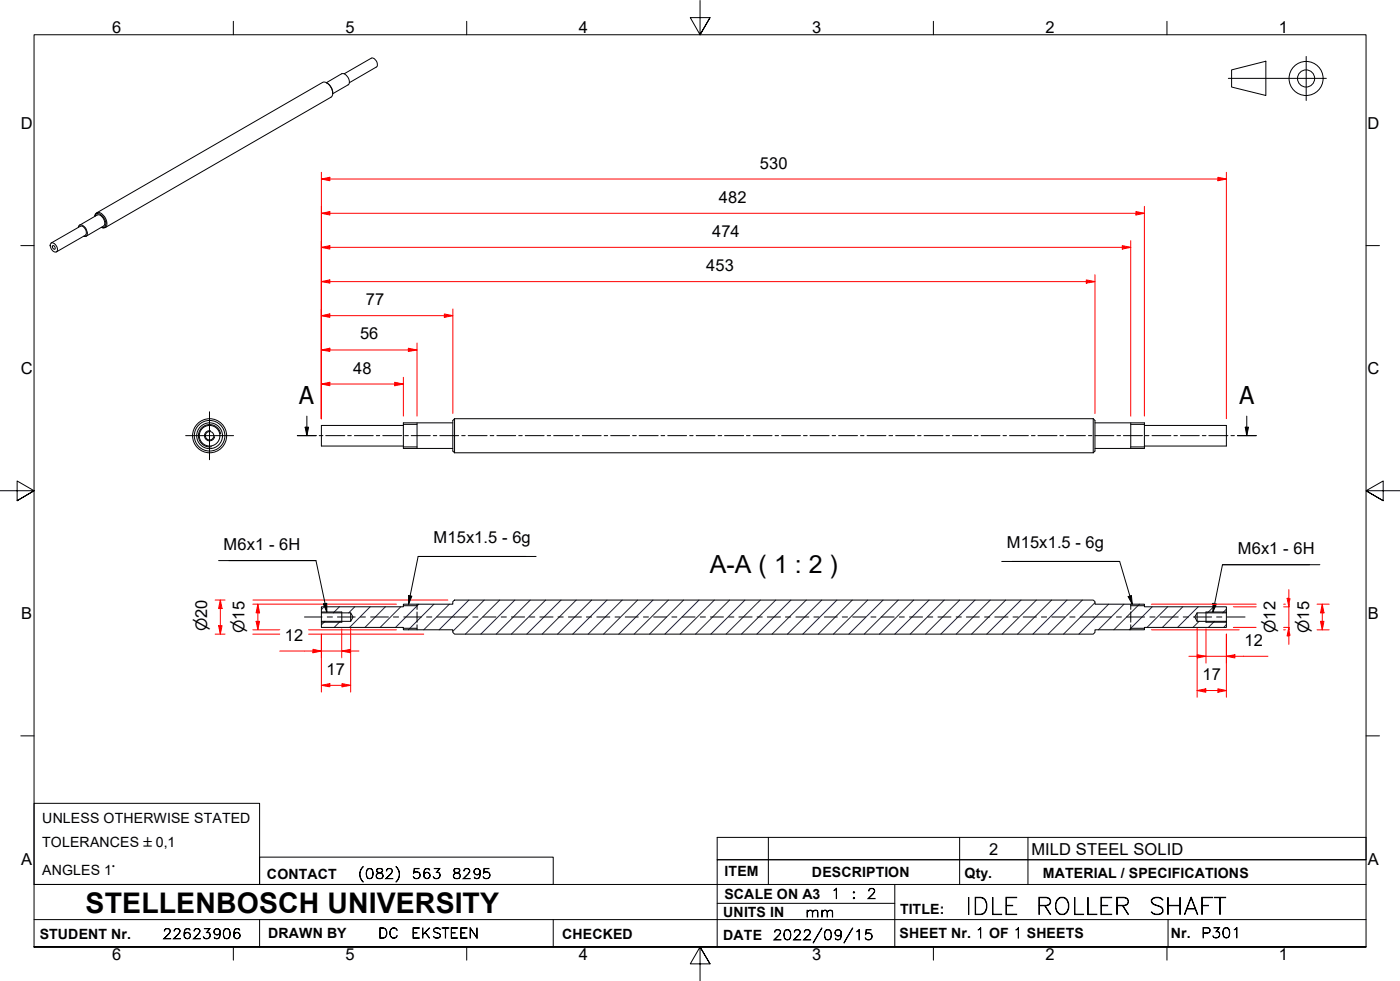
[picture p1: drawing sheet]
<svg xmlns="http://www.w3.org/2000/svg" width="410mm" height="287mm" viewBox="0 0 410 287" stroke-linecap="round" stroke-linejoin="round" font-family="sans-serif">
<!-- layer: Hatch -->
<g fill="none" stroke="#1e1e47" stroke-width=".29">
<path d="M94.9 177.6l-.8 .8M99.4 177.6l-1.8 1.8M103.9 177.6l-1.8 1.8M108.4 177.6l-6 6.1M112.8 177.6l-5.9 6.1M117.3 177.6l-6 6.1M122.6 176.9l-6.8 6.8M127.1 176.9l-7.5 7.5M131.6 176.9l-7.5 7.5M137.3 175.7l-8.7 8.7M141.8 175.7l-9.2 9.1M146.3 175.7l-10 9.9"/>
<path d="M150.7 175.7l-9.9 9.9M155.3 175.7l-10 9.9M159.8 175.7l-10.1 9.9M164.3 175.7l-10.1 9.9M168.7 175.7l-10 9.9M173.2 175.7l-9.9 9.9M177.7 175.7l-10 9.9M182.2 175.7l-10 9.9M186.7 175.7l-10 9.9M191.2 175.7l-10 9.9M195.7 175.7l-10 9.9M200.2 175.7l-10 9.9"/>
<path d="M204.7 175.7l-10 9.9M209.2 175.7l-10.1 9.9M213.6 175.7l-10 9.9M218.1 175.7l-9.9 9.9M222.6 175.7l-10 9.9M227.1 175.7l-10 9.9M231.6 175.7l-10 9.9M236.1 175.7l-10 9.9M240.6 175.7l-10 9.9M245 175.7l-9.9 9.9M249.6 175.7l-10 9.9M254.1 175.7l-10.1 9.9"/>
<path d="M258.6 175.7l-10.1 9.9M263 175.7l-10 9.9M267.5 175.7l-10 9.9M272 175.7l-10 9.9M276.5 175.7l-10 9.9M281 175.7l-10 9.9M285.5 175.7l-10 9.9M289.9 175.7l-9.9 9.9M294.4 175.7l-9.9 9.9M299 175.7l-10.1 9.9M303.5 175.7l-10.1 9.9M307.9 175.7l-10 9.9"/>
<path d="M312.4 175.7l-9.9 9.9M316.9 175.7l-10 9.9M320.6 176.4l-9.2 9.2M324.6 176.9l-8.7 8.7M329.1 176.9l-7.5 7.5M333.6 176.9l-7.5 7.5M337.4 177.6l-6.8 6.8M341.9 177.6l-6 6.1M346.3 177.6l-5.9 6.1M350.8 177.6l-6 6.1M355.3 177.6l-1.7 1.8M359.1 178.3l-1.1 1.1"/>
<path d="M95.2 181.9l-1.1 1M99.6 181.9l-1.7 1.8M351.1 181.9l-1.8 1.8M355.6 181.9l-1.8 1.8M359.1 182.8l-.8 .9"/>
</g>
<!-- layer: Threads(ISO) -->
<g fill="none" stroke="#000" stroke-width=".29">
<path d="M61.6 126.1a1.49 1.49 0 0 0-1.7 1.2 1.49 1.49 0 0 0 1.2 1.7 1.49 1.49 0 0 0 1.7-1.2M64.6 127a3.3 3.3 0 0 0-3.8-2.7 3.3 3.3 0 0 0-2.6 3.8 3.3 3.3 0 0 0 3.7 2.7M118.1 130.8h4M118.1 124.2h4M331.1 130.8h4M331.1 124.2h4M94.1 179.1h6M118.1 177.3h4M331.1 177.3h4M353.1 179.1h6M94.1 182.1h6M118.1 183.9h4"/>
<path d="M331.1 183.9h4M353.1 182.1h6"/>
</g>
<!-- layer: Visible Edges(ISO) -->
<g fill="none" stroke="#000" stroke-width=".29">
<path d="M95.6 24.2l4.4-2.6a2.25 2.25 0 0 1 2.3 2.5l-.2 .6-4.7 2.7M95.6 24.3a3.3 3.3 0 0 1 1.8 3M100.8 21.6l7.9-4.6a1.7 1.7 0 0 1 1.5 2.6l-7.9 4.6M15 71.1l8.5-4.9a1.75 1.75 0 0 1 1.5 2.6l-8.5 4.9M15 71.1a1.68 1.68 0 0 1 1.4 2.6 1.75 1.75 0 0 1-1.4-2.6zM15.4 71.9a.64 .64 0 0 1 .7 .4 .64 .64 0 0 1-.2 .7l-.5-.4zM22.9 66.6a.92 .92 0 0 1 .8-.8 .92 .92 0 0 1 1 .6 2.23 2.23 0 0 1 .5 2.8h-.8M23.3 65.9l5.1-3a2.16 2.16 0 0 1 1.9 3.3l-5.1 3M28.1 62.4a1.85 1.85 0 0 1 2.6 1.1 2.43 2.43 0 0 1 .2 3.1l-.5 .2-.7-.2a1.09 1.09 0 0 0 1.1-.4 1.09 1.09 0 0 0 .1-1.2 2.62 2.62 0 0 0-2.6-2.4l-.5 .7zM28.3 62.3l66.1-38.2a2.55 2.55 0 0 1 2.9 2.3l.1 1.3-.5 .8-66.1 38.1M118.1 124.5h-24v6.1h24M122.1 123.8v7.5"/>
<path d="M132.6 123.8h-14.5v7.5h14.5M133.1 122.6v9.9M133.1 122.6l-.5 .5v8.9l.5 .5M133.1 132.5h187M133.1 122.6h187M320.1 122.6v9.9M320.1 122.6l.5 .5v8.9l-.5 .5M320.6 123.8h14.5v7.5h-14.5M331.1 123.8v7.5M335.1 124.5h24v6.1h-24M94.1 177.6h24v-.7h14.5v-.8l.5-.4h187l.5 .4v.8h14.5v.7h24v1.8h-8.6l-.7 1.2 .7 1.3h8.6v1.8h-24v.7h-14.5v.7l-.5 .5h-187l-.5-.5v-.7h-14.5v-.7h-24v-1.8h8.6l.7-1.3-.7-1.2h-8.6zM94.1 179.4v2.5"/>
<path d="M100.1 179.1v3M102.7 179.4v2.5M350.5 179.4v2.5M353.1 179.1v3M359.1 179.4v2.5"/>
<circle cx="61.4" cy="127.6" r="3.8"/>
<circle cx="61.4" cy="127.6" r="3"/>
<circle cx="61.4" cy="127.6" r="5"/>
<circle cx="61.4" cy="127.6" r="4.5"/>
<circle cx="61.4" cy="127.6" r="1.24"/>
</g>
<!-- layer: Hidden Edges(ISO) -->
<path d="M122.1 176.9v1.5M122.1 179.1v3M331.1 176.9v1.5M331.1 179.1v3M122.1 182.9v1.5M331.1 182.9v1.5" fill="none" stroke="#000" stroke-width=".29"/>
<!-- layer: Section View Lines(ISO) -->
<g fill="none" stroke="#000" stroke-width=".29">
<path d="M87.1 127.5h5.5M89.3 125h1.1l-.5 2.5zM89.9 121.8v5.7M93.5 127.5h1.1M95.4 127.5h5.6M101.8 127.5h1.1M103.8 127.5h5.5M110.2 127.5h1M112.1 127.5h5.5M118.5 127.5h1.1M120.4 127.5h5.6M126.9 127.5h1"/>
<path d="M128.8 127.5h5.5M135.2 127.5h1M137.1 127.5h5.5M143.5 127.5h1.1M145.5 127.5h5.5M151.9 127.5h1M153.8 127.5h5.5M160.2 127.5h1M162.1 127.5h5.6M168.5 127.5h1.1M170.5 127.5h5.5M176.9 127.5h1"/>
<path d="M178.8 127.5h5.5M185.2 127.5h1.1M187.1 127.5h5.6M193.5 127.5h1.1M195.5 127.5h5.5M201.9 127.5h1M203.8 127.5h5.6M210.2 127.5h1.1M212.2 127.5h5.5M218.6 127.5h1M220.5 127.5h5.6M226.9 127.5h1.1"/>
<path d="M228.9 127.5h5.5M235.3 127.5h1M237.2 127.5h5.6M243.6 127.5h1.1M245.6 127.5h5.5M252 127.5h1M253.9 127.5h5.5M260.3 127.5h1.1M262.3 127.5h5.5M268.7 127.5h1M270.6 127.5h5.5M277 127.5h1"/>
<path d="M278.9 127.5h5.6M285.3 127.5h1.1M287.3 127.5h5.5M293.7 127.5h1M295.6 127.5h5.5M302 127.5h1.1M303.9 127.5h5.6M310.3 127.5h1.1M312.3 127.5h5.5M318.7 127.5h1M320.6 127.5h5.5M327 127.5h1.1"/>
<path d="M328.9 127.5h5.6M335.3 127.5h1.1M337.3 127.5h5.5M343.7 127.5h1M345.6 127.5h5.6M352 127.5h1.1M353.9 127.5h5.6M360.4 127.5h1M362.3 127.5h5.6M364.6 125h1l-.5 2.5zM365.1 121.8v5.7"/>
</g>
<g fill="#000">
<path d="M89.3 125h1.1l-.5 2.5z" fill-rule="evenodd"/>
<path d="M364.6 125h1l-.5 2.5z" fill-rule="evenodd"/>
</g>
<!-- layer: Symbols(ISO) -->
<path d="M210 245.1h190v6.6h-190zM225 245.1v6.6M281 245.1v6.6M301 245.1v6.6" fill="none" stroke="#000" stroke-width=".29"/>
<!-- layer: Border_0 -->
<g fill="none" stroke="#000" stroke-width=".29">
<path d="M68.3 6.2v4M136.7 6.2v4M205 .1v10.1l-2.9-5h5.8l-2.9 5 2.9-5M273.3 6.2v4M341.7 6.2v4M6.1 71.9h3.9M400 71.9h3.9M0 143.7h10l-5-2.9v5.8l5-2.9-5 2.9M410 143.7h-10l5-2.9v5.8l-5-2.9 5 2.9M6.1 215.4h3.9M400 215.4h3.9M10 277.2v-267h390v267h-390h390"/>
<path d="M68.3 277.2v3.9M136.7 277.2v3.9M273.3 277.2v3.9M341.7 277.2v3.9M207.9 282.1l-2.9-4.9 2.9 4.9h-5.8l2.9-4.9v10"/>
</g>
<!-- layer: Sketch Geometry(ISO) -->
<g fill="none" stroke="#000" stroke-width=".29">
<path d="M382.5 16.5v12.9M359.7 22.9h28.7M360.6 20.5l10-2.6v10.1l-10-2.5zM10 235.2h66v23.7h-66zM10 258.9h390M76 250.9h86v8h-86zM225 251.7v7.2M262 258.9v18.3M281 251.7v7.2M301 251.7v7.2M400 251.7h-190v25.5M10 277.2h390"/>
<path d="M10 269.2h390M76 269.2v8M162 269.2v8M210 264.4h52M342 269.2v8"/>
<circle cx="382.4" cy="23" r="5"/>
<circle cx="382.4" cy="23" r="2.51"/>
</g>
<!-- layer: Dimensions(ISO) -->
<path d="M94.1 112.4h2.5" fill="none" stroke="#f00" stroke-width=".29"/>
<path d="M94.1 112.4l2.5-.5v1z" fill-rule="evenodd" fill="#f00"/>
<path d="M94.1 112.4l2.5-.5v1zM115.6 112.4h2.5" fill="none" stroke="#f00" stroke-width=".29"/>
<path d="M115.6 111.9l2.5 .5-2.5 .5z" fill-rule="evenodd" fill="#f00"/>
<path d="M94.1 110.4v12.2M94.1 102.4h2.5M96.6 112.4h19M115.6 111.9l2.5 .5-2.5 .5zM118.1 110.4v11.4" fill="none" stroke="#f00" stroke-width=".29"/>
<path d="M94.1 102.4l2.5-.5v1z" fill-rule="evenodd" fill="#f00"/>
<path d="M94.1 102.4l2.5-.5v1zM119.6 102.4h2.5" fill="none" stroke="#f00" stroke-width=".29"/>
<path d="M119.6 101.9l2.5 .5-2.5 .5z" fill-rule="evenodd" fill="#f00"/>
<path d="M94.1 92.4h2.5M94.1 100.4v22.2M96.6 102.4h23M119.6 101.9l2.5 .5-2.5 .5zM122.1 100.4v21.4" fill="none" stroke="#f00" stroke-width=".29"/>
<path d="M94.1 92.4l2.5-.5v1z" fill-rule="evenodd" fill="#f00"/>
<path d="M94.1 92.4l2.5-.5v1zM130.1 92.4h2.5" fill="none" stroke="#f00" stroke-width=".29"/>
<path d="M130.1 91.9l2.5 .5-2.5 .5z" fill-rule="evenodd" fill="#f00"/>
<path d="M94.1 90.4v32.2M94.1 82.4h2.5M96.6 92.4h33.5M130.1 91.9l2.5 .5-2.5 .5zM132.6 90.4v30.6" fill="none" stroke="#f00" stroke-width=".29"/>
<path d="M94.1 82.4l2.5-.5v1z" fill-rule="evenodd" fill="#f00"/>
<path d="M94.1 82.4l2.5-.5v1zM318.1 82.4h2.5" fill="none" stroke="#f00" stroke-width=".29"/>
<path d="M318.1 81.9l2.5 .5-2.5 .5z" fill-rule="evenodd" fill="#f00"/>
<path d="M94.1 72.4h2.5M94.1 80.4v42.2M96.6 82.4h221.5M318.1 81.9l2.5 .5-2.5 .5zM320.6 80.4v40.6" fill="none" stroke="#f00" stroke-width=".29"/>
<path d="M94.1 72.4l2.5-.5v1z" fill-rule="evenodd" fill="#f00"/>
<path d="M94.1 72.4l2.5-.5v1zM328.6 72.4h2.5" fill="none" stroke="#f00" stroke-width=".29"/>
<path d="M328.6 71.9l2.5 .5-2.5 .5z" fill-rule="evenodd" fill="#f00"/>
<path d="M94.1 70.4v52.2M94.1 62.4h2.5M96.6 72.4h232M328.6 71.9l2.5 .5-2.5 .5zM331.1 70.4v51.4" fill="none" stroke="#f00" stroke-width=".29"/>
<path d="M94.1 62.4l2.5-.5v1z" fill-rule="evenodd" fill="#f00"/>
<path d="M94.1 62.4l2.5-.5v1zM332.6 62.4h2.5" fill="none" stroke="#f00" stroke-width=".29"/>
<path d="M332.6 61.9l2.5 .5-2.5 .5z" fill-rule="evenodd" fill="#f00"/>
<path d="M94.1 52.4h2.5M94.1 60.4v62.2M96.6 62.4h236M332.6 61.9l2.5 .5-2.5 .5zM335.1 60.4v61.4" fill="none" stroke="#f00" stroke-width=".29"/>
<path d="M94.1 52.4l2.5-.5v1z" fill-rule="evenodd" fill="#f00"/>
<path d="M94.1 52.4l2.5-.5v1zM356.6 52.4h2.5" fill="none" stroke="#f00" stroke-width=".29"/>
<path d="M356.6 51.9l2.5 .5-2.5 .5z" fill-rule="evenodd" fill="#f00"/>
<path d="M94.1 50.4v72.2M96.6 52.4h260M356.6 51.9l2.5 .5-2.5 .5zM359.1 50.4v72.2M91.6 190.6h2.5" fill="none" stroke="#f00" stroke-width=".29"/>
<path d="M91.6 190.1l2.5 .5-2.5 .5z" fill-rule="evenodd" fill="#f00"/>
<path d="M91.6 190.1l2.5 .5-2.5 .5zM100.1 190.6h2.5" fill="none" stroke="#f00" stroke-width=".29"/>
<path d="M100.1 190.6l2.5-.5v1z" fill-rule="evenodd" fill="#f00"/>
<path d="M81.9 190.6h9.7M94.1 190.6h6M94.1 185.6v7M100.1 190.6l2.5-.5v1zM100.1 184.1v8.4M102.6 190.6h2.5M94.1 200.6h2.5" fill="none" stroke="#f00" stroke-width=".29"/>
<path d="M94.1 200.6l2.5-.5v1z" fill-rule="evenodd" fill="#f00"/>
<path d="M94.1 200.6l2.5-.5v1zM100.1 200.6h2.6" fill="none" stroke="#f00" stroke-width=".29"/>
<path d="M100.1 200.1l2.6 .5-2.6 .5z" fill-rule="evenodd" fill="#f00"/>
<path d="M94.1 185.6v17M102.7 183.8v18.8M359.1 192.1h2.5M96.6 200.6h3.5M100.1 200.1l2.6 .5-2.6 .5z" fill="none" stroke="#f00" stroke-width=".29"/>
<path d="M359.1 192.1l2.5-.4v.9z" fill-rule="evenodd" fill="#f00"/>
<path d="M350.6 192.1h2.5M359.1 192.1l2.5-.4v.9z" fill="none" stroke="#f00" stroke-width=".29"/>
<path d="M350.6 191.7l2.5 .4-2.5 .5z" fill-rule="evenodd" fill="#f00"/>
<path d="M348.1 192.1h2.5M350.6 191.7l2.5 .4-2.5 .5zM353.1 192.1h6M353.1 184.1v10M359.1 185.6v8.5M361.6 192.1h9.7M356.6 202.1h2.5" fill="none" stroke="#f00" stroke-width=".29"/>
<path d="M356.6 201.6l2.5 .5-2.5 .5z" fill-rule="evenodd" fill="#f00"/>
<path d="M350.5 202.1h2.6M356.6 201.6l2.5 .5-2.5 .5z" fill="none" stroke="#f00" stroke-width=".29"/>
<path d="M350.5 202.1l2.6-.5v1z" fill-rule="evenodd" fill="#f00"/>
<path d="M64.5 183.1v2.5M350.5 183.8v20.3M359.1 185.6v18.5M350.5 202.1l2.6-.5v1zM353.1 202.1h3.5" fill="none" stroke="#f00" stroke-width=".29"/>
<path d="M64 183.1h1l-.5 2.5z" fill-rule="evenodd" fill="#f00"/>
<path d="M64.5 175.7v2.4M64 183.1h1l-.5 2.5z" fill="none" stroke="#f00" stroke-width=".29"/>
<path d="M64.5 175.7l.5 2.4h-1z" fill-rule="evenodd" fill="#f00"/>
<path d="M63 175.7h2.9M64.5 175.7l.5 2.4h-1zM64.5 178.1v5M74 175.7h57.1M75.5 176.9v2.5M63 185.6h2.9M74 185.6h7.9M90.4 185.6h33.7" fill="none" stroke="#f00" stroke-width=".29"/>
<path d="M75.5 176.9l.5 2.5h-1z" fill-rule="evenodd" fill="#f00"/>
<path d="M75.5 176.9l.5 2.5h-1zM75.5 181.9v2.5" fill="none" stroke="#f00" stroke-width=".29"/>
<path d="M75 181.9h1l-.5 2.5z" fill-rule="evenodd" fill="#f00"/>
<path d="M74 176.9h42.1M75.5 179.4v2.5M387.2 176.9v2.5M74 184.4h7.9M75 181.9h1l-.5 2.5zM90.4 184.4h25.7" fill="none" stroke="#f00" stroke-width=".29"/>
<!-- layer: Symbols(ISO) -->
<path d="M64 164.1h28.5M67 164.1h25.5l3.2 15M94.7 176.8l1-.2v2.5zM119.6 174.3l1 .2-1 2.4zM122.4 162.9h34.6M154 162.9h-31.6l-2.8 14M293.3 164.4h34.6M296.3 164.4h31.6l3.6 12.5M330.3 174.6l1-.3 .2 2.6zM355.2 176.6l1 .2-1 2.3zM357.9 165.3h28.6M383.5 165.3h-25.6l-2.7 13.8" fill="none" stroke="#000" stroke-width=".29"/>
<g fill="#000">
<path d="M94.7 176.8l1-.2v2.5z" fill-rule="evenodd"/>
<path d="M119.6 174.3l1 .2-1 2.4z" fill-rule="evenodd"/>
<path d="M330.3 174.6l1-.3 .2 2.6z" fill-rule="evenodd"/>
<path d="M355.2 176.6l1 .2-1 2.3z" fill-rule="evenodd"/>
</g>
<!-- layer: Centerline(ISO) -->
<g fill="none" stroke="#000" stroke-width=".29">
<path d="M89.2 180.6h5.1M95.8 180.6h1.5M98.8 180.6h5.2M105.5 180.6h1.5M108.5 180.6h5.2M115.2 180.6h1.5M118.2 180.6h5.2M124.9 180.6h1.5M127.9 180.6h9M138.4 180.6h1.6M141.4 180.6h3.8M146.7 180.6h1.6"/>
<path d="M149.7 180.6h3.9M155.1 180.6h1.5M158.1 180.6h3.8M163.4 180.6h1.5M166.4 180.6h3.8M171.7 180.6h1.5M174.8 180.6h3.8M180.1 180.6h1.4M183.1 180.6h3.8M188.4 180.6h1.5M191.4 180.6h3.8M196.7 180.6h1.5"/>
<path d="M199.7 180.6h3.8M205 180.6h1.6M208 180.6h3.8M213.4 180.6h1.5M216.3 180.6h3.9M221.7 180.6h1.5M224.7 180.6h3.8M230 180.6h1.5M233 180.6h3.9M238.3 180.6h1.5M241.4 180.6h3.8M246.6 180.6h1.6"/>
<path d="M249.7 180.6h3.8M255 180.6h1.5M258 180.6h3.8M263.3 180.6h1.5M266.3 180.6h3.8M271.7 180.6h1.4M274.6 180.6h3.8M280 180.6h1.5M283 180.6h3.8M288.3 180.6h1.5M291.3 180.6h3.8M296.6 180.6h1.5"/>
<path d="M299.6 180.6h3.9M304.9 180.6h1.6M308 180.6h3.8M313.2 180.6h1.6M316.3 180.6h9.1M326.9 180.6h1.5M329.9 180.6h5.3M336.7 180.6h1.5M339.7 180.6h5.3M346.5 180.6h1.5M349.4 180.6h5.4M356.2 180.6h1.6"/>
<path d="M359.3 180.6h5.3"/>
</g>
<!-- layer: Center Mark(ISO) -->
<path d="M54.4 127.5h14M61.3 120.5v14.1" fill="none" stroke="#000" stroke-width=".29"/>
<!-- layer: Dimensions(ISO) -->
<path d="M387.2 176.9l.5 2.5h-1z" fill-rule="evenodd" fill="#f00"/>
<path d="M387.2 176.9l.5 2.5h-1zM387.2 181.9v2.5" fill="none" stroke="#f00" stroke-width=".29"/>
<path d="M386.7 181.9h1l-.5 2.5z" fill-rule="evenodd" fill="#f00"/>
<path d="M337.1 176.9h30.7M375.9 176.9h.5M377.4 175.1v2.5M385.6 176.9h3.6M387.2 179.4v2.5M337.1 184.4h25.7M375.9 184.4h.5M385.6 184.4h3.6M386.7 181.9h1l-.5 2.5z" fill="none" stroke="#f00" stroke-width=".29"/>
<path d="M376.9 175.1h1l-.5 2.5z" fill-rule="evenodd" fill="#f00"/>
<path d="M376.9 175.1l.5 2.5M377.4 183.7v2.4" fill="none" stroke="#f00" stroke-width=".29"/>
<path d="M377.4 183.7l.5 2.4h-1z" fill-rule="evenodd" fill="#f00"/>
<path d="M361.1 177.6h6.7M375.9 177.6h1.6M376.9 175.1h.6M377.4 172.6v2.5M377.5 176.9l-.1 6.8M361.1 183.7h6.7M375.9 183.7h1.6M377.4 183.7l-.5 2.4h.6M377.4 186.1v2.5M377.4 183.7l.1 .7" fill="none" stroke="#f00" stroke-width=".29"/>
<text font-size="8.3" x="25.1" y="267.2">STELLENBOSCH UNIVERSITY</text>
<text font-size="7.3" x="207.8" y="167.6">A-A ( 1 : 2 )</text>
<g font-size="7.2">
<text x="87.6" y="118.3">A</text>
<text x="362.9" y="118.3">A</text>
</g>
<g font-size="6.7">
<text x="282.6" y="267.7">IDLE</text>
<text x="303.3" y="267.7">ROLLER</text>
<text x="336.2" y="267.7">SHAFT</text>
</g>
<g font-size="4.8">
<text x="32.8" y="9.7">6</text>
<text x="101.2" y="9.7">5</text>
<text x="169.5" y="9.7">4</text>
<text x="237.8" y="9.7">3</text>
<text x="306.1" y="9.7">2</text>
<text x="374.5" y="9.7">1</text>
<text x="6.1" y="37.8">D</text>
<text x="400.4" y="37.8">D</text>
<text x="222.5" y="49.4">530</text>
<text x="210.5" y="59.3">482</text>
<text x="208.5" y="69.4">474</text>
<text x="206.8" y="79.3">453</text>
<text x="107.1" y="89.4">77</text>
<text x="105.4" y="99.3">56</text>
<text x="6.1" y="109.6">C</text>
<text x="103.4" y="109.4">48</text>
<text x="400.4" y="109.6">C</text>
<text x="65.5" y="161.1">M6x1 - 6H</text>
<text x="126.9" y="158.9">M15x1.5 - 6g</text>
<text x="294.8" y="160.3">M15x1.5 - 6g</text>
<text x="362.5" y="162.3">M6x1 - 6H</text>
<text x="6.2" y="181.3">B</text>
<text x="400.5" y="181.3">B</text>
<text x="83.4" y="187.6">12</text>
<text x="364.4" y="189.1">12</text>
<text x="95.6" y="197.6">17</text>
<text x="352.1" y="199.2">17</text>
<text x="289.6" y="250.1">2</text>
<text x="302" y="250.2">MILD STEEL SOLID</text>
<text x="6.2" y="253.1">A</text>
<text x="400.5" y="253.1">A</text>
<text x="32.8" y="281.1">6</text>
<text x="101.2" y="281.1">5</text>
<text x="169.5" y="281.1">4</text>
<text x="237.8" y="281.1">3</text>
<text x="306.1" y="281.1">2</text>
<text x="374.5" y="281.1">1</text>
</g>
<g font-size="4.6">
<text x="60.6" y="184.8" transform="rotate(-90 60.6 184.8)">⌀20</text>
<text x="71.6" y="185.3" transform="rotate(-90 71.6 185.3)">⌀15</text>
<text x="373.5" y="185.3" transform="rotate(-90 373.5 185.3)">⌀12</text>
<text x="383.3" y="185.3" transform="rotate(-90 383.3 185.3)">⌀15</text>
</g>
<g font-size="4.1">
<text x="12.4" y="240.9">UNLESS OTHERWISE STATED</text>
<text x="12.4" y="247.9">TOLERANCES ±0,1</text>
<text x="12.4" y="256">ANGLES 1°</text>
<text x="78.2" y="257.2">CONTACT</text>
<text x="212.2" y="256.5">ITEM</text>
<text x="237.7" y="256.7">DESCRIPTION</text>
<text x="282.4" y="256.9">Qty.</text>
<text x="305.4" y="256.9">MATERIAL / SPECIFICATIONS</text>
<text x="212.1" y="263">SCALE ON A3</text>
<text x="211.8" y="268.4">UNITS IN</text>
<text x="263.5" y="267.7">TITLE:</text>
<text x="11.6" y="274.8">STUDENT Nr.</text>
<text x="78.5" y="274.6">DRAWN BY</text>
<text x="164.6" y="274.8">CHECKED</text>
<text x="211.8" y="275.1">DATE</text>
<text x="263.4" y="274.6">SHEET Nr. 1 OF 1 SHEETS</text>
<text x="342.8" y="274.5">Nr.</text>
</g>
<g font-size="4">
<text x="104.8" y="257.2">(082)</text>
<text x="120.6" y="257.2">563</text>
<text x="132.3" y="257.2">8295</text>
<text x="243.3" y="263">1</text>
<text x="249.3" y="263">:</text>
<text x="253.8" y="263">2</text>
<text x="235.8" y="268.4">mm</text>
<text x="47.6" y="274.8">22623906</text>
<text x="110.7" y="274.6">DC</text>
<text x="120.4" y="274.6">EKSTEEN</text>
<text x="226.3" y="275.1">2022/09/15</text>
<text x="351.7" y="274.5">P301</text>
</g>
</svg>
